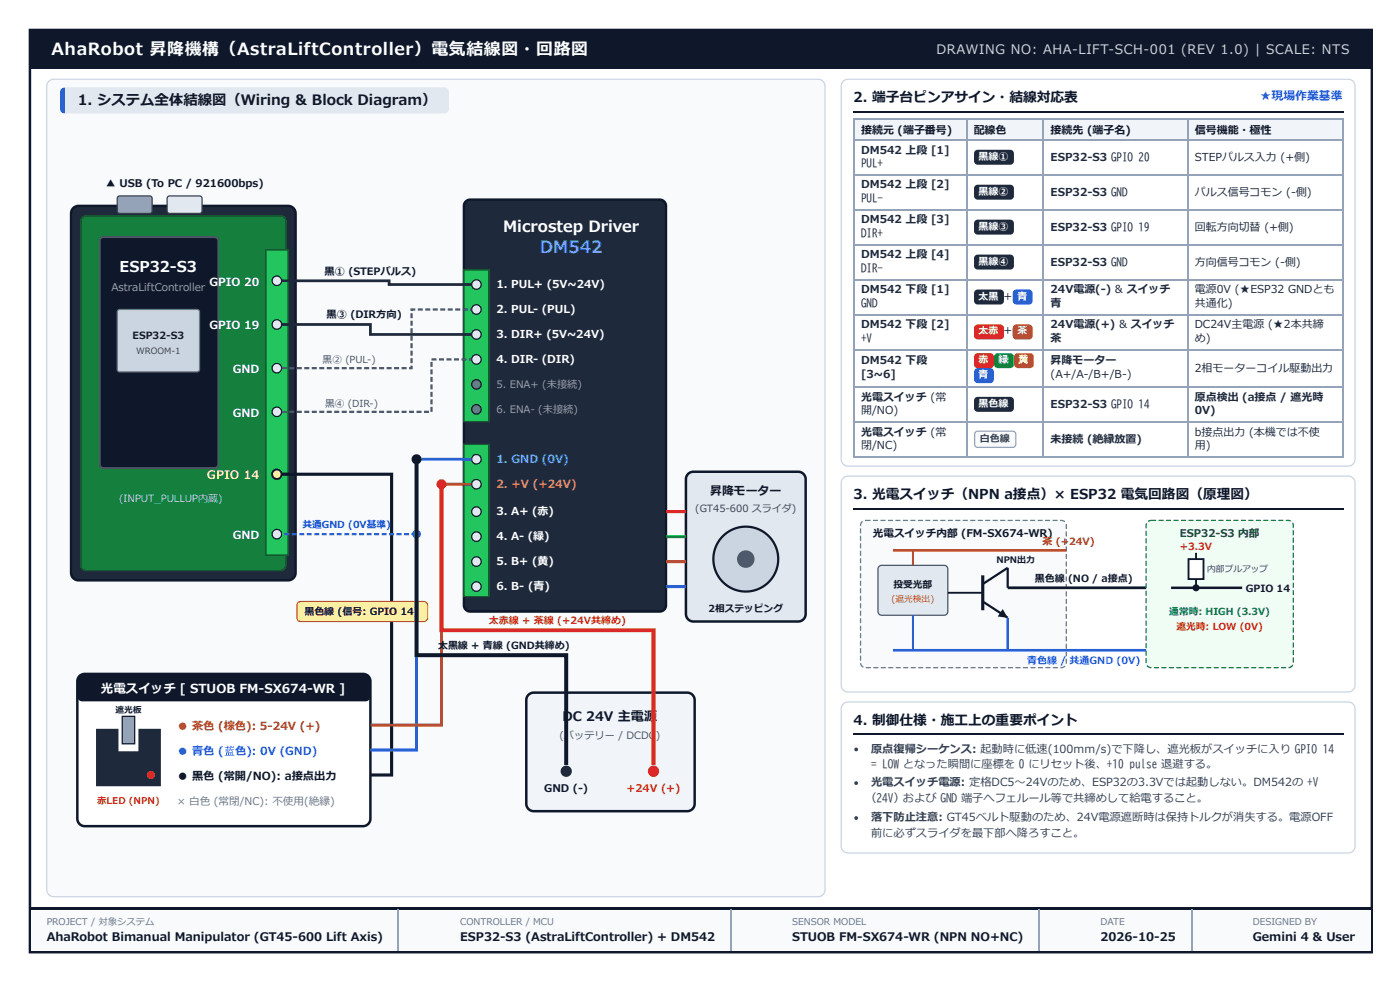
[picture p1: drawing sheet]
<svg xmlns="http://www.w3.org/2000/svg" width="297mm" height="210mm" viewBox="0 0 297 210" stroke-linecap="round" stroke-linejoin="round" font-family="sans-serif">
<path d="M6.3 6.4h284.7v195.5h-284.7z" fill="none" stroke="#0f172a" stroke-width=".53"/>
<path d="M6.6 6.6h284.2v8h-284.2z" fill="#0f172a"/>
<path d="M178.9 17.2l.5-.3 .5-.1h106.1a1.46 1.46 0 0 1 1.5 1.5v79.1a1.46 1.46 0 0 1-1.5 1.4h-106.1a1.46 1.46 0 0 1-1.4-1.4v-79.1l.1-.6z" fill="#fff"/>
<path d="M178.9 17.2l.5-.3 .5-.1h106.1a1.46 1.46 0 0 1 1.5 1.5v79.1a1.46 1.46 0 0 1-1.5 1.4h-106.1a1.46 1.46 0 0 1-1.4-1.4v-79.1l.1-.6z" fill="none" stroke="#cbd5e1" stroke-width=".26"/>
<path d="M181 23.7h104" fill="none" stroke="#0f172a" stroke-width=".26"/>
<g fill="#f1f5f9">
<path d="M181.2 25.4h23.9v4.2h-23.9z"/>
<path d="M205.1 25.4h16.4v4.2h-16.4z"/>
<path d="M221.5 25.4h30.6v4.2h-30.6z"/>
<path d="M252.1 25.4h32.6v4.2h-32.6z"/>
</g>
<g fill="none" stroke="#94a3b8" stroke-width=".26">
<path d="M181 25.3h104M181 29.8h104M181 37.2h104M181.1 25.1v72M205.2 25.1v72M221.3 25.1v72M252 25.1v72M284.8 25.1v72M181 44.6h104M181 52h104M181 59.4h104M181 66.8h104"/>
<path d="M181 74.2h104M181 82.2h104M181 89.6h104M181 97h104"/>
</g>
<g fill="#1e293b">
<path d="M206.9 32l.5-.2h6.9a.79 .79 0 0 1 .8 .7v1.6a.79 .79 0 0 1-.8 .8h-6.9a.79 .79 0 0 1-.8-.8l.1-1.7z"/>
<path d="M206.9 39.4l.5-.2h6.9a.79 .79 0 0 1 .8 .8v1.5a.79 .79 0 0 1-.8 .8h-6.9a.79 .79 0 0 1-.8-.8l.1-1.7z"/>
<path d="M206.9 46.8l.5-.2h6.9a.79 .79 0 0 1 .8 .8v1.5a.79 .79 0 0 1-.8 .8h-6.9a.79 .79 0 0 1-.8-.8l.1-1.7z"/>
<path d="M206.9 54.2l.5-.2h6.9a.79 .79 0 0 1 .8 .8v1.6a.79 .79 0 0 1-.8 .7h-6.9a.79 .79 0 0 1-.8-.7l.1-1.8z"/>
<path d="M206.9 61.6l.5-.2h4.8a.79 .79 0 0 1 .8 .8v1.6a.79 .79 0 0 1-.8 .8h-4.8a.79 .79 0 0 1-.8-.8l.1-1.8z"/>
</g>
<path d="M215.1 61.6l.5-.2h2.7a.79 .79 0 0 1 .8 .8v1.6a.79 .79 0 0 1-.8 .8h-2.7a.79 .79 0 0 1-.8-.8l.1-1.8z" fill="#2563eb"/>
<path d="M206.9 69l.5-.2h4.8a.79 .79 0 0 1 .8 .8v1.6a.79 .79 0 0 1-.8 .8h-4.8a.79 .79 0 0 1-.8-.8l.1-1.8z" fill="#dc2626"/>
<path d="M215.1 69l.5-.2h2.7a.79 .79 0 0 1 .8 .8v1.6a.79 .79 0 0 1-.8 .8h-2.7a.79 .79 0 0 1-.8-.8l.1-1.8z" fill="#92400e"/>
<path d="M206.9 75.1l.5-.2h2.7a.79 .79 0 0 1 .8 .8v1.6a.79 .79 0 0 1-.8 .8h-2.7a.79 .79 0 0 1-.8-.8l.1-1.8z" fill="#dc2626"/>
<path d="M211.1 75.1l.6-.2h2.6a.79 .79 0 0 1 .8 .8v1.6a.79 .79 0 0 1-.8 .8h-2.6a.79 .79 0 0 1-.8-.8v-1.8z" fill="#16a34a"/>
<path d="M215.3 75.1l.6-.2h2.6a.79 .79 0 0 1 .8 .8v1.6a.79 .79 0 0 1-.8 .8h-2.6a.79 .79 0 0 1-.8-.8v-1.8z" fill="#ca8a04"/>
<path d="M206.9 78.3l.5-.2h2.7a.79 .79 0 0 1 .8 .7v1.6a.79 .79 0 0 1-.8 .8h-2.7a.79 .79 0 0 1-.8-.8l.1-1.7z" fill="#2563eb"/>
<path d="M206.9 84.4l.5-.3h6.9a.79 .79 0 0 1 .8 .8v1.6a.79 .79 0 0 1-.8 .8h-6.9a.79 .79 0 0 1-.8-.8l.1-1.7z" fill="#1e293b"/>
<path d="M207 91.6l.4-.2h7.4a.66 .66 0 0 1 .7 .7v2.1a.66 .66 0 0 1-.7 .7h-7.4a.66 .66 0 0 1-.6-.7v-2.1z" fill="#f8fafc"/>
<path d="M207 91.6l.4-.2h7.4a.66 .66 0 0 1 .7 .7v2.1a.66 .66 0 0 1-.7 .7h-7.4a.66 .66 0 0 1-.6-.7v-2.1z" fill="none" stroke="#94a3b8" stroke-width=".26"/>
<path d="M178.9 101.4l.5-.4 .5-.1h106.1a1.46 1.46 0 0 1 1.5 1.5v42.9a1.46 1.46 0 0 1-1.5 1.4h-106.1a1.46 1.46 0 0 1-1.4-1.4v-42.9l.1-.6z" fill="#fff"/>
<path d="M178.9 101.4l.5-.4 .5-.1h106.1a1.46 1.46 0 0 1 1.5 1.5v42.9a1.46 1.46 0 0 1-1.5 1.4h-106.1a1.46 1.46 0 0 1-1.4-1.4v-42.9l.1-.6z" fill="none" stroke="#cbd5e1" stroke-width=".26"/>
<path d="M181 107.8h104" fill="none" stroke="#0f172a" stroke-width=".26"/>
<path d="M182.9 110.6l.7-.3h41.6a1.06 1.06 0 0 1 1 1.1v29.1a1.06 1.06 0 0 1-1 1.1h-41.6a1.06 1.06 0 0 1-1-1.1v-29.1z" fill="#f8fafc"/>
<path d="M185.2 110.2h1.1v.3h-1.1zM186.8 110.2h1.1v.3h-1.1zM188.4 110.2h1v.3h-1zM190 110.2h1v.3h-1zM191.6 110.2h1v.3h-1zM193.1 110.2h1.1v.3h-1.1zM194.7 110.2h1.1v.3h-1.1zM196.3 110.2h1.1v.3h-1.1zM197.9 110.2h1.1v.3h-1.1zM199.5 110.2h1.1v.3h-1.1zM201.1 110.2h1v.3h-1zM202.7 110.2h1v.3h-1zM204.3 110.2h1v.3h-1zM205.8 110.2h1.1v.3h-1.1zM207.4 110.2h1.1v.3h-1.1zM209 110.2h1.1v.3h-1.1zM210.6 110.2h1.1v.3h-1.1zM212.2 110.2h1.1v.3h-1.1zM213.8 110.2h1v.3h-1zM215.4 110.2h1v.3h-1zM217 110.2h1v.3h-1zM218.5 110.2h1.1v.3h-1.1zM220.1 110.2h1.1v.3h-1.1zM221.7 110.2h1.1v.3h-1.1zM223.3 110.2h1.1v.3h-1.1zM224.9 110.2h.6l.5 .3-.2 .2-.4-.2h-.5zM226.1 111.1h.2l.1 1.1h-.3zM226.1 112.7h.3v1h-.3zM226.1 114.3h.3v1h-.3zM226.1 115.9h.3v1h-.3zM226.1 117.4h.3v1.1h-.3zM226.1 119h.3v1.1h-.3zM226.1 120.6h.3v1.1h-.3zM226.1 122.2h.3v1.1h-.3zM226.1 123.8h.3v1.1h-.3zM226.1 125.4h.3v1h-.3zM226.1 127h.3v1h-.3zM226.1 128.6h.3v1h-.3zM226.1 130.1h.3v1.1h-.3zM226.1 131.7h.3v1.1h-.3zM226.1 133.3h.3v1.1h-.3zM226.1 134.9h.3v1.1h-.3zM226.1 136.5h.3v1.1h-.3zM226.1 138.1h.3v1h-.3zM226.1 139.7h.3l-.1 1h-.2zM225 141.4h.4l.4-.3 .2 .2-.6 .4h-.4zM223.4 141.4h1v.3h-1zM221.8 141.4h1v.3h-1zM220.2 141.4h1.1v.3h-1.1zM218.6 141.4h1.1v.3h-1.1zM217 141.4h1.1v.3h-1.1zM215.4 141.4h1.1v.3h-1.1zM213.8 141.4h1.1v.3h-1.1zM212.3 141.4h1v.3h-1zM210.7 141.4h1v.3h-1zM209.1 141.4h1v.3h-1zM207.5 141.4h1.1v.3h-1.1zM205.9 141.4h1.1v.3h-1.1zM204.3 141.4h1.1v.3h-1.1zM202.7 141.4h1.1v.3h-1.1zM201.1 141.4h1.1v.3h-1.1zM199.6 141.4h1v.3h-1zM198 141.4h1v.3h-1zM196.4 141.4h1v.3h-1zM194.8 141.4h1.1v.3h-1.1zM193.2 141.4h1.1v.3h-1.1zM191.6 141.4h1.1v.3h-1.1zM190 141.4h1.1v.3h-1.1zM188.4 141.4h1.1v.3h-1.1zM186.9 141.4h1v.3h-1zM185.3 141.4h1v.3h-1zM183.7 141.4h1v.3h-1zM182.4 140.6h.3l.2 .4 .3 .3-.1 .3a1.12 1.12 0 0 1-.7-1zM182.4 139h.3v1.1h-.3zM182.4 137.4h.3v1.1h-.3zM182.4 135.8h.3v1.1h-.3zM182.4 134.2h.3v1.1h-.3zM182.4 132.7h.3v1h-.3zM182.4 131.1h.3v1h-.3zM182.4 129.5h.3v1h-.3zM182.4 127.9h.3v1h-.3zM182.4 126.3h.3v1.1h-.3zM182.4 124.7h.3v1.1h-.3zM182.4 123.1h.3v1.1h-.3zM182.4 121.5h.3v1.1h-.3zM182.4 120h.3v1h-.3zM182.4 118.4h.3v1h-.3zM182.4 116.8h.3v1h-.3zM182.4 115.2h.3v1h-.3zM182.4 113.6h.3v1.1h-.3zM182.4 112h.3v1.1h-.3zM182.7 110.6l.2-.2 .2 .2-.4 .5v.4h-.3zM183.5 110.2h1.2v.3h-1.2z" fill="#64748b"/>
<path d="M189.4 116.7h36.8" fill="none" stroke="#92400e" stroke-width=".53"/>
<path d="M186.5 120.1l.6-.2h13.2a.79 .79 0 0 1 .8 .8v8.9a.79 .79 0 0 1-.8 .8h-13.2a.79 .79 0 0 1-.8-.8v-8.9z" fill="#e2e8f0"/>
<path d="M186.5 120.1l.6-.2h13.2a.79 .79 0 0 1 .8 .8v8.9a.79 .79 0 0 1-.8 .8h-13.2a.79 .79 0 0 1-.8-.8v-8.9z" fill="none" stroke="#475569" stroke-width=".26"/>
<path d="M193.7 116.7v3.2" fill="none" stroke="#92400e" stroke-width=".4"/>
<path d="M193.7 130.4v7.4" fill="none" stroke="#2563eb" stroke-width=".4"/>
<path d="M201.1 125.7h7.4" fill="none" stroke="#0f172a" stroke-width=".4"/>
<path d="M208.5 122v7.4" fill="none" stroke="#0f172a" stroke-width=".66" stroke-linecap="butt"/>
<path d="M208.5 127.5l5.3 3.5M213.8 120.4l-5.3 3.4" fill="none" stroke="#0f172a" stroke-width=".48"/>
<path d="M212.7 129.1l1.1 1.9-2.1-.3z" fill="#0f172a"/>
<path d="M213.8 120.4v4.2" fill="none" stroke="#0f172a" stroke-width=".48"/>
<path d="M213.8 124.6h34.6" fill="none" stroke="#0f172a" stroke-width=".58"/>
<path d="M213.8 131v6.8" fill="none" stroke="#2563eb" stroke-width=".48"/>
<path d="M189.4 137.8h73.6" fill="none" stroke="#2563eb" stroke-width=".53"/>
<path d="M243.5 110.6l.7-.3h29.1a1.06 1.06 0 0 1 1.1 1.1v29.1a1.06 1.06 0 0 1-1.1 1.1h-29.1a1.06 1.06 0 0 1-1-1.1v-29.1z" fill="#f0fdf4"/>
<path d="M245.8 110.2h1.1v.3h-1.1zM247.4 110.2h1v.3h-1zM249 110.2h1v.3h-1zM250.6 110.2h1v.3h-1zM252.1 110.2h1.1v.3h-1.1zM253.7 110.2h1.1v.3h-1.1zM255.3 110.2h1.1v.3h-1.1zM256.9 110.2h1.1v.3h-1.1zM258.5 110.2h1.1v.3h-1.1zM260.1 110.2h1v.3h-1zM261.7 110.2h1v.3h-1zM263.3 110.2h1v.3h-1zM264.8 110.2h1.1v.3h-1.1zM266.4 110.2h1.1v.3h-1.1zM268 110.2h1.1v.3h-1.1zM269.6 110.2h1.1v.3h-1.1zM271.2 110.2h1.1v.3h-1.1zM272.8 110.2l1.1 .1-.1 .3-1-.1zM274.1 110.9l.2-.1 .1 .2 .1 .9h-.3zM274.2 112.4h.3v1.1h-.3zM274.2 114h.3v1.1h-.3zM274.2 115.6h.3v1h-.3zM274.2 117.2h.3v1h-.3zM274.2 118.8h.3v1h-.3zM274.2 120.4h.3v1h-.3zM274.2 121.9h.3v1.1h-.3zM274.2 123.5h.3v1.1h-.3zM274.2 125.1h.3v1.1h-.3zM274.2 126.7h.3v1.1h-.3zM274.2 128.3h.3v1h-.3zM274.2 129.9h.3v1h-.3zM274.2 131.5h.3v1h-.3zM274.2 133.1h.3v1h-.3zM274.2 134.6h.3v1.1h-.3zM274.2 136.2h.3v1.1h-.3zM274.2 137.8h.3v1.1h-.3zM274.2 139.4h.3v1.1h-.3zM273.4 141.4l.4-.1 .3-.4 .3 .1a1.12 1.12 0 0 1-1 .7zM271.8 141.4h1.1v.3h-1.1zM270.2 141.4h1.1v.3h-1.1zM268.6 141.4h1.1v.3h-1.1zM267 141.4h1.1v.3h-1.1zM265.4 141.4h1.1v.3h-1.1zM263.9 141.4h1v.3h-1zM262.3 141.4h1v.3h-1zM260.7 141.4h1v.3h-1zM259.1 141.4h1.1v.3h-1.1zM257.5 141.4h1.1v.3h-1.1zM255.9 141.4h1.1v.3h-1.1zM254.3 141.4h1.1v.3h-1.1zM252.7 141.4h1.1v.3h-1.1zM251.2 141.4h1v.3h-1zM249.6 141.4h1v.3h-1zM248 141.4h1v.3h-1zM246.4 141.4h1.1v.3h-1.1zM244.8 141.4h1.1v.3h-1.1zM243.2 141.2l.2-.2 .5 .4h.4v.3l-.7-.1zM243 139.5h.3v1.1h-.3zM243 137.9h.3v1.1h-.3zM243 136.4h.3v1h-.3zM243 134.8h.3v1h-.3zM243 133.2h.3v1h-.3zM243 131.6h.3v1.1h-.3zM243 130h.3v1.1h-.3zM243 128.4h.3v1.1h-.3zM243 126.8h.3v1.1h-.3zM243 125.2h.3v1.1h-.3zM243 123.7h.3v1h-.3zM243 122.1h.3v1h-.3zM243 120.5h.3v1h-.3zM243 118.9h.3v1.1h-.3zM243 117.3h.3v1.1h-.3zM243 115.7h.3v1.1h-.3zM243 114.1h.3v1.1h-.3zM243 112.5h.3v1.1h-.3zM243.1 110.9l.3 .1-.1 1h-.3zM243.5 110.4a2.26 2.26 0 0 1 1.8-.2v.3h-1.3l-.3 .1z" fill="#15803d"/>
<path d="M253.7 117.2v1.3" fill="none" stroke="#0f172a" stroke-width=".4"/>
<path d="M252.1 118.5h3.2v4.3h-3.2z" fill="#fff"/>
<path d="M252.1 118.5h3.2v4.3h-3.2zM253.7 122.8v1.8" fill="none" stroke="#0f172a" stroke-width=".4"/>
<circle cx="253.7" cy="124.6" r=".74" fill="#0f172a"/>
<path d="M248.4 124.6h15.1" fill="none" stroke="#0f172a" stroke-width=".53"/>
<path d="M178.9 149.3l.5-.4 .5-.1h106.1a1.46 1.46 0 0 1 1.5 1.5v29.1a1.46 1.46 0 0 1-1.5 1.4h-106.1a1.46 1.46 0 0 1-1.4-1.4v-29.1l.1-.6z" fill="#fff"/>
<path d="M178.9 149.3l.5-.4 .5-.1h106.1a1.46 1.46 0 0 1 1.5 1.5v29.1a1.46 1.46 0 0 1-1.5 1.4h-106.1a1.46 1.46 0 0 1-1.4-1.4v-29.1l.1-.6z" fill="none" stroke="#cbd5e1" stroke-width=".26"/>
<path d="M181 155.7h104" fill="none" stroke="#0f172a" stroke-width=".26"/>
<g fill="#334155">
<circle cx="181.6" cy="158.9" r=".4"/>
<circle cx="181.6" cy="166" r=".4"/>
<circle cx="181.6" cy="173.4" r=".4"/>
</g>
<path d="M6.6 192.4h284.2v9.2h-284.2z" fill="#f8fafc"/>
<path d="M6.6 192.4h284.2v.5h-284.2z" fill="#0f172a"/>
<path d="M84.5 192.9v8.7M155.2 192.9v8.7M220.5 192.9v8.7M252.8 192.9v8.7" fill="none" stroke="#94a3b8" stroke-width=".26"/>
<path d="M10.3 17.2l.5-.3 .6-.1h162.2a1.46 1.46 0 0 1 1.4 1.5v170.3a1.46 1.46 0 0 1-1.4 1.5h-162.2a1.46 1.46 0 0 1-1.5-1.5v-170.3l.1-.6z" fill="#f8fafc"/>
<path d="M10.3 17.2l.5-.3 .6-.1h162.2a1.46 1.46 0 0 1 1.4 1.5v170.3a1.46 1.46 0 0 1-1.4 1.5h-162.2a1.46 1.46 0 0 1-1.5-1.5v-170.3l.1-.6z" fill="none" stroke="#cbd5e1" stroke-width=".26"/>
<path d="M15.5 44.1l.6-.3 .6-.1h44.4a1.59 1.59 0 0 1 1.6 1.5v76.2a1.59 1.59 0 0 1-1.6 1.6h-44.4a1.59 1.59 0 0 1-1.6-1.6v-76.2l.1-.6z" fill="#1e293b"/>
<path d="M15.5 44.1l.6-.3 .6-.1h44.4a1.59 1.59 0 0 1 1.6 1.5v76.2a1.59 1.59 0 0 1-1.6 1.6h-44.4a1.59 1.59 0 0 1-1.6-1.6v-76.2l.1-.6z" fill="none" stroke="#0f172a" stroke-width=".53"/>
<path d="M17.5 46.1l.8-.3h41.2a1.06 1.06 0 0 1 1.1 1v73.1a1.06 1.06 0 0 1-1.1 1h-41.2a1.06 1.06 0 0 1-1.1-1v-73.1z" fill="#15803d"/>
<path d="M17.5 46.1l.8-.3h41.2a1.06 1.06 0 0 1 1.1 1v73.1a1.06 1.06 0 0 1-1.1 1h-41.2a1.06 1.06 0 0 1-1.1-1v-73.1z" fill="none" stroke="#166534" stroke-width=".4"/>
<path d="M21.4 50.5l.6-.2h23.5a.79 .79 0 0 1 .8 .8v47.3a.79 .79 0 0 1-.8 .8h-23.5a.79 .79 0 0 1-.8-.8v-47.3z" fill="#0f172a"/>
<path d="M21.4 50.5l.6-.2h23.5a.79 .79 0 0 1 .8 .8v47.3a.79 .79 0 0 1-.8 .8h-23.5a.79 .79 0 0 1-.8-.8v-47.3z" fill="none" stroke="#475569" stroke-width=".4"/>
<path d="M25 65.8l.4-.2 16.7 .1 .2 .4-.1 12.5-.4 .2h-16.7l-.2-.5v-12.2z" fill="#cbd5e1"/>
<path d="M25 65.8l.4-.2 16.7 .1 .2 .4-.1 12.5-.4 .2h-16.7l-.2-.5v-12.2z" fill="none" stroke="#64748b" stroke-width=".26"/>
<path d="M25 41.7l.4-.2 6.6 .1 .3 .5-.1 2.8-.5 .3h-6.5l-.3-.5v-2.6z" fill="#94a3b8"/>
<path d="M25 41.7l.4-.2 6.6 .1 .3 .5-.1 2.8-.5 .3h-6.5l-.3-.5v-2.6z" fill="none" stroke="#334155" stroke-width=".26"/>
<path d="M35.6 41.7l.4-.2 6.5 .1 .4 .5-.1 2.8-.5 .3h-6.5l-.3-.5v-2.6z" fill="#e2e8f0"/>
<path d="M35.6 41.7l.4-.2 6.5 .1 .4 .5-.1 2.8-.5 .3h-6.5l-.3-.5v-2.6z" fill="none" stroke="#334155" stroke-width=".26"/>
<path d="M56.4 52.9h4.7v64.8h-4.7z" fill="#22c55e"/>
<path d="M56.4 52.9h4.7v64.8h-4.7z" fill="none" stroke="#14532d" stroke-width=".32"/>
<circle cx="58.7" cy="59.5" r="1.01" fill="#e2e8f0"/>
<circle cx="58.7" cy="59.5" r="1.01" fill="none" stroke="#0f172a" stroke-width=".26"/>
<circle cx="58.7" cy="68.8" r="1.01" fill="#e2e8f0"/>
<circle cx="58.7" cy="68.8" r="1.01" fill="none" stroke="#0f172a" stroke-width=".26"/>
<circle cx="58.7" cy="78.1" r="1.01" fill="#e2e8f0"/>
<circle cx="58.7" cy="78.1" r="1.01" fill="none" stroke="#0f172a" stroke-width=".26"/>
<circle cx="58.7" cy="87.3" r="1.01" fill="#e2e8f0"/>
<circle cx="58.7" cy="87.3" r="1.01" fill="none" stroke="#0f172a" stroke-width=".26"/>
<circle cx="58.7" cy="100.5" r="1.01" fill="#fef08a"/>
<circle cx="58.7" cy="100.5" r="1.01" fill="none" stroke="#0f172a" stroke-width=".4"/>
<circle cx="58.7" cy="113.2" r="1.01" fill="#e2e8f0"/>
<circle cx="58.7" cy="113.2" r="1.01" fill="none" stroke="#0f172a" stroke-width=".26"/>
<path d="M98.8 42.7l.9-.4h40.3a1.32 1.32 0 0 1 1.3 1.4v84.6a1.32 1.32 0 0 1-1.3 1.3h-40.3a1.32 1.32 0 0 1-1.3-1.3v-84.6z" fill="#1e293b"/>
<path d="M98.8 42.7l.9-.4h40.3a1.32 1.32 0 0 1 1.3 1.4v84.6a1.32 1.32 0 0 1-1.3 1.3h-40.3a1.32 1.32 0 0 1-1.3-1.3v-84.6z" fill="none" stroke="#0f172a" stroke-width=".53"/>
<path d="M98.4 57.1h5.3v32.3h-5.3z" fill="#22c55e"/>
<path d="M98.4 57.1h5.3v32.3h-5.3z" fill="none" stroke="#14532d" stroke-width=".32"/>
<circle cx="101.1" cy="60.3" r="1.01" fill="#e2e8f0"/>
<circle cx="101.1" cy="60.3" r="1.01" fill="none" stroke="#0f172a" stroke-width=".26"/>
<circle cx="101.1" cy="65.6" r="1.01" fill="#e2e8f0"/>
<circle cx="101.1" cy="65.6" r="1.01" fill="none" stroke="#0f172a" stroke-width=".26"/>
<circle cx="101.1" cy="70.9" r="1.01" fill="#e2e8f0"/>
<circle cx="101.1" cy="70.9" r="1.01" fill="none" stroke="#0f172a" stroke-width=".26"/>
<circle cx="101.1" cy="76.2" r="1.01" fill="#e2e8f0"/>
<circle cx="101.1" cy="76.2" r="1.01" fill="none" stroke="#0f172a" stroke-width=".26"/>
<circle cx="101.1" cy="81.5" r="1.01" fill="#64748b"/>
<circle cx="101.1" cy="81.5" r="1.01" fill="none" stroke="#0f172a" stroke-width=".26"/>
<circle cx="101.1" cy="86.8" r="1.01" fill="#64748b"/>
<circle cx="101.1" cy="86.8" r="1.01" fill="none" stroke="#0f172a" stroke-width=".26"/>
<path d="M98.4 94.2h5.3v32.3h-5.3z" fill="#22c55e"/>
<path d="M98.4 94.2h5.3v32.3h-5.3z" fill="none" stroke="#14532d" stroke-width=".32"/>
<circle cx="101.1" cy="97.4" r="1.01" fill="#e2e8f0"/>
<circle cx="101.1" cy="97.4" r="1.01" fill="none" stroke="#0f172a" stroke-width=".26"/>
<circle cx="101.1" cy="102.7" r="1.01" fill="#e2e8f0"/>
<circle cx="101.1" cy="102.7" r="1.01" fill="none" stroke="#0f172a" stroke-width=".26"/>
<circle cx="101.1" cy="108.5" r="1.01" fill="#e2e8f0"/>
<circle cx="101.1" cy="108.5" r="1.01" fill="none" stroke="#0f172a" stroke-width=".26"/>
<circle cx="101.1" cy="113.8" r="1.01" fill="#e2e8f0"/>
<circle cx="101.1" cy="113.8" r="1.01" fill="none" stroke="#0f172a" stroke-width=".26"/>
<circle cx="101.1" cy="119.1" r="1.01" fill="#e2e8f0"/>
<circle cx="101.1" cy="119.1" r="1.01" fill="none" stroke="#0f172a" stroke-width=".26"/>
<circle cx="101.1" cy="124.4" r="1.01" fill="#e2e8f0"/>
<circle cx="101.1" cy="124.4" r="1.01" fill="none" stroke="#0f172a" stroke-width=".26"/>
<path d="M59.8 59.5h22.7v.8h17.5M59.8 68.8h18.8v2.1h21.4" fill="none" stroke="#1e293b" stroke-width=".58"/>
<g fill="#475569">
<path d="M59.8 77.8h1.1v.5h-1.1zM61.4 77.8h1v.5h-1zM63 77.8h1v.5h-1zM64.6 77.8h1v.5h-1zM66.1 77.8h1.1v.5h-1.1zM67.7 77.8h1.1v.5h-1.1zM69.3 77.8h1.1v.5h-1.1zM70.9 77.8h1.1v.5h-1.1zM72.5 77.8h1.1v.5h-1.1zM74.1 77.8h1v.5h-1zM75.7 77.8h1v.5h-1zM77.3 77.8h1v.5h-1zM78.8 77.8h1.1v.5h-1.1zM80.4 77.8h1.1v.5h-1.1zM82 77.8h1.1v.5h-1.1zM83.6 77.8h1.1v.5h-1.1zM85.2 77.8h1.1v.5h-1.1zM86.8 77.8h.5v.3h-.2v-.6h.5v.8h-.8zM87.1 75.9h.5v1.1h-.5zM87.1 74.3h.5v1.1h-.5zM87.1 72.8h.5v1h-.5zM87.1 71.2h.5v1h-.5zM87.1 69.6h.5v1h-.5zM87.1 68h.5v1.1h-.5zM87.1 66.4h.5v1.1h-.5zM87.1 65.4h1v.5h-.8v-.3h.3v.3h-.5zM88.6 65.4h1.1v.5h-1.1zM90.2 65.4h1.1v.5h-1.1zM91.8 65.4h1.1v.5h-1.1zM93.4 65.4h1.1v.5h-1.1zM95 65.4h1v.5h-1zM96.6 65.4h1v.5h-1zM98.2 65.4h1v.5h-1zM99.7 65.4h.3v.5h-.3z"/>
<path d="M59.8 87.1h1.1v.5h-1.1zM61.4 87.1h1v.5h-1zM63 87.1h1v.5h-1zM64.6 87.1h1v.5h-1zM66.1 87.1h1.1v.5h-1.1zM67.7 87.1h1.1v.5h-1.1zM69.3 87.1h1.1v.5h-1.1zM70.9 87.1h1.1v.5h-1.1zM72.5 87.1h1.1v.5h-1.1zM74.1 87.1h1v.5h-1zM75.7 87.1h1v.5h-1zM77.3 87.1h1v.5h-1zM78.8 87.1h1.1v.5h-1.1zM80.4 87.1h1.1v.5h-1.1zM82 87.1h1.1v.5h-1.1zM83.6 87.1h1.1v.5h-1.1zM85.2 87.1h1.1v.5h-1.1zM86.8 87.1h1v.5h-1zM88.4 87.1h1v.5h-1zM90 87.1h1v.5h-1zM91.3 86.3h.5v1h-.5zM91.3 84.7h.5v1h-.5zM91.3 83.1h.5v1h-.5zM91.3 81.5h.5v1h-.5zM91.3 79.9h.5v1.1h-.5zM91.3 78.3h.5v1.1h-.5zM91.3 76.7h.5v1.1h-.5zM91.5 76h1.1v.4h-1.1zM93.1 76h1.1v.4h-1.1zM94.7 76h1.1v.4h-1.1zM96.3 76h1.1v.4h-1.1zM97.9 76h1.1v.4h-1.1zM99.5 76h.5v.4h-.5z"/>
</g>
<path d="M16.9 143.3l.5-.3 .6-.1h59a1.59 1.59 0 0 1 1.6 1.6v29.1a1.59 1.59 0 0 1-1.6 1.6h-59a1.59 1.59 0 0 1-1.6-1.6v-29.1l.1-.6z" fill="#fff"/>
<path d="M16.9 143.3l.5-.3 .6-.1h59a1.59 1.59 0 0 1 1.6 1.6v29.1a1.59 1.59 0 0 1-1.6 1.6h-59a1.59 1.59 0 0 1-1.6-1.6v-29.1l.1-.6z" fill="none" stroke="#0f172a" stroke-width=".53"/>
<path d="M16.7 143.2l.8-.3h60a1.06 1.06 0 0 1 1.1 1v3.7a1.06 1.06 0 0 1-1.1 1.1h-60a1.06 1.06 0 0 1-1.1-1.1v-3.7z" fill="#0f172a"/>
<path d="M20.4 154.5h4.7v4.8h4.3v-4.8h4.7v12.2h-13.7z" fill="#1e293b"/>
<path d="M25.9 151.9h2.7v5.8h-2.7z" fill="#94a3b8"/>
<path d="M25.9 151.9h2.7v5.8h-2.7z" fill="none" stroke="#0f172a" stroke-width=".26"/>
<circle cx="32" cy="164.3" r=".85" fill="#ef4444"/>
<path d="M59.8 100.5h23.3v63.8h-4.5" fill="none" stroke="#0f172a" stroke-width=".66" stroke-linecap="butt"/>
<path d="M63.2 127.8l.6-.3h26.2a.79 .79 0 0 1 .8 .8v2.7a.79 .79 0 0 1-.8 .8h-26.2a.79 .79 0 0 1-.8-.8v-2.7z" fill="#fef08a"/>
<path d="M63.2 127.8l.6-.3h26.2a.79 .79 0 0 1 .8 .8v2.7a.79 .79 0 0 1-.8 .8h-26.2a.79 .79 0 0 1-.8-.8v-2.7z" fill="none" stroke="#ca8a04" stroke-width=".26"/>
<path d="M100 97.4h-11.6v61.6h-9.8" fill="none" stroke="#2563eb" stroke-width=".61" stroke-linecap="butt"/>
<g fill="#2563eb">
<path d="M87.3 113h1.1v.5h-1.1zM85.7 113h1.1v.5h-1.1zM84.1 113h1.1v.5h-1.1zM82.5 113h1.1v.5h-1.1zM81 113h1v.5h-1zM79.4 113h1v.5h-1zM77.8 113h1v.5h-1zM76.2 113h1.1v.5h-1.1zM74.6 113h1.1v.5h-1.1zM73 113h1.1v.5h-1.1zM71.4 113h1.1v.5h-1.1zM69.8 113h1.1v.5h-1.1zM68.3 113h1v.5h-1zM66.7 113h1v.5h-1zM65.1 113h1v.5h-1zM63.5 113h1.1v.5h-1.1zM61.9 113h1.1v.5h-1.1zM60.3 113h1.1v.5h-1.1z"/>
<circle cx="88.4" cy="113.2" r=".93"/>
</g>
<path d="M100 102.7h-6.3v51h-15.1" fill="none" stroke="#92400e" stroke-width=".61" stroke-linecap="butt"/>
<path d="M112.1 147.3l.5-.3 .6-.2h32.6a1.59 1.59 0 0 1 1.6 1.6v22a1.59 1.59 0 0 1-1.6 1.6h-32.6a1.59 1.59 0 0 1-1.5-1.6v-22l.1-.6z" fill="#f1f5f9"/>
<path d="M112.1 147.3l.5-.3 .6-.2h32.6a1.59 1.59 0 0 1 1.6 1.6v22a1.59 1.59 0 0 1-1.6 1.6h-32.6a1.59 1.59 0 0 1-1.5-1.6v-22l.1-.6z" fill="none" stroke="#0f172a" stroke-width=".53"/>
<circle cx="120.1" cy="163.5" r="1.19" fill="#1e293b"/>
<circle cx="138.6" cy="163.5" r="1.19" fill="#dc2626"/>
<path d="M88.4 97.4v41.5h31.7v23.3" fill="none" stroke="#0f172a" stroke-width=".85" stroke-linecap="butt"/>
<circle cx="88.4" cy="97.4" r="1.06" fill="#0f172a"/>
<path d="M93.7 102.7v30.9h44.9v28.6" fill="none" stroke="#dc2626" stroke-width=".85" stroke-linecap="butt"/>
<circle cx="93.7" cy="102.7" r="1.06" fill="#dc2626"/>
<path d="M146 100.5l.5-.4 .6-.1h22.2a1.59 1.59 0 0 1 1.6 1.6v28.6a1.59 1.59 0 0 1-1.6 1.6h-22.2a1.59 1.59 0 0 1-1.6-1.6v-28.6l.1-.6z" fill="#e2e8f0"/>
<path d="M146 100.5l.5-.4 .6-.1h22.2a1.59 1.59 0 0 1 1.6 1.6v28.6a1.59 1.59 0 0 1-1.6 1.6h-22.2a1.59 1.59 0 0 1-1.6-1.6v-28.6l.1-.6z" fill="none" stroke="#0f172a" stroke-width=".53"/>
<circle cx="158.2" cy="118.5" r="6.9" fill="#cbd5e1"/>
<circle cx="158.2" cy="118.5" r="6.9" fill="none" stroke="#0f172a" stroke-width=".48"/>
<circle cx="158.2" cy="118.5" r="1.85" fill="#475569"/>
<path d="M141.3 108.5h4.2" fill="none" stroke="#dc2626" stroke-width=".66" stroke-linecap="butt"/>
<path d="M141.3 113.8h4.2" fill="none" stroke="#16a34a" stroke-width=".66" stroke-linecap="butt"/>
<path d="M141.3 119.1h4.2" fill="none" stroke="#ca8a04" stroke-width=".66" stroke-linecap="butt"/>
<path d="M141.3 124.4h4.2" fill="none" stroke="#2563eb" stroke-width=".66" stroke-linecap="butt"/>
<path d="M13.6 18.6l80.6-.1a1.06 1.06 0 0 1 1 1.1v3.4a1.06 1.06 0 0 1-1 1.1h-80.4a.95 .95 0 0 1-.6-1.1v-3.6z" fill="#e2e8f0"/>
<path d="M12.7 18.5h1.1v5.6h-1.1z" fill="#2563eb"/>
<text font-size="3.6" fill="#fff" x="11" y="11.6">AhaRobot 昇降機構（AstraLiftController）電気結線図・回路図</text>
<text font-size="3.6" fill="#38bdf8" x="114.5" y="53.7">DM542</text>
<text font-size="3.3" fill="#fff" x="106.8" y="49.2">Microstep Driver</text>
<text font-size="3.2" fill="#fff" x="25.4" y="57.7">ESP32-S3</text>
<text font-size="3" fill="#0f172a" x="16.5" y="22.2">1. システム全体結線図（Wiring &amp; Block Diagram）</text>
<g font-size="2.9" fill="#0f172a">
<text x="181.1" y="21.7">2. 端子台ピンアサイン・結線対応表</text>
<text x="181.1" y="105.8">3. 光電スイッチ（NPN a接点）× ESP32 電気回路図（原理図）</text>
<text x="181.1" y="153.7">4. 制御仕様・施工上の重要ポイント</text>
</g>
<text font-size="2.8" fill="#cbd5e1" x="198.7" y="11.4">DRAWING NO: AHA-LIFT-SCH-001 (REV 1.0) | SCALE: NTS</text>
<text font-size="2.8" fill="#0f172a" x="119.3" y="152.9">DC 24V 主電源</text>
<text font-size="2.6" fill="#fff" x="21.4" y="146.8">光電スイッチ [ STUOB FM-SX674-WR ]</text>
<text font-size="2.5" fill="#2563eb" x="267.2" y="21.2">★現場作業基準</text>
<text font-size="2.5" fill="#fef08a" x="43.9" y="101.6">GPIO 14</text>
<g font-size="2.5" fill="#0f172a">
<text x="150.7" y="105">昇降モーター</text>
<text x="9.9" y="199.5">AhaRobot Bimanual Manipulator (GT45-600 Lift Axis)</text>
<text x="97.6" y="199.5">ESP32-S3 (AstraLiftController) + DM542</text>
<text x="168.1" y="199.5">STUOB FM-SX674-WR (NPN NO+NC)</text>
<text x="233.5" y="199.5">2026-10-25</text>
<text x="265.8" y="199.5">Gemini 4 &amp; User</text>
</g>
<g font-size="2.4" fill="#fff">
<text x="44.5" y="60.6">GPIO 20</text>
<text x="44.5" y="69.8">GPIO 19</text>
<text x="49.4" y="79.1">GND</text>
<text x="49.4" y="88.4">GND</text>
<text x="49.4" y="114.3">GND</text>
</g>
<text font-size="2.4" fill="#38bdf8" x="105.3" y="98.2">1. GND (0V)</text>
<text font-size="2.4" fill="#f87171" x="105.3" y="103.5">2. +V (+24V)</text>
<text font-size="2.4" fill="#92400e" x="37.6" y="154.8">● 茶色 (棕色): 5-24V (+)</text>
<text font-size="2.4" fill="#2563eb" x="37.6" y="160.1">● 青色 (蓝色): 0V (GND)</text>
<g font-size="2.4" fill="#334155">
<text x="184.8" y="159.5">原点復帰シーケンス: 起動時に低速(100mm/s)で下降し、遮光板がスイッチに入り GPIO 14</text>
<text x="184.8" y="162.7">= LOW となった瞬間に座標を 0 にリセット後、+10 pulse 退避する。</text>
<text x="184.8" y="166.7">光電スイッチ電源: 定格DC5〜24Vのため、ESP32の3.3Vでは起動しない。DM542の +V</text>
<text x="184.8" y="170.1">(24V) および GND 端子へフェルール等で共締めして給電すること。</text>
<text x="184.8" y="174.1">落下防止注意: GT45ベルト駆動のため、24V電源遮断時は保持トルクが消失する。電源OFF</text>
<text x="184.8" y="177.5">前に必ずスライダを最下部へ降ろすこと。</text>
</g>
<text font-size="2.4" fill="#0f172a" x="37.6" y="165.4">● 黒色 (常開/NO): a接点出力</text>
<g font-size="2.3" fill="#0f172a">
<text x="182.7" y="28.3">接続元 (端子番号)</text>
<text x="206.6" y="28.3">配線色</text>
<text x="222.9" y="28.3">接続先 (端子名)</text>
<text x="253.5" y="28.3">信号機能・極性</text>
</g>
<g font-size="2.3" fill="#1e293b">
<text x="182.7" y="32.5">DM542 上段 [1]</text>
<text x="182.7" y="35.5">PUL+</text>
<text x="222.9" y="34.1">ESP32-S3 GPIO 20</text>
<text x="253.5" y="34.1">STEPパルス入力 (+側)</text>
<text x="182.7" y="40">DM542 上段 [2]</text>
<text x="222.9" y="41.5">ESP32-S3 GND</text>
<text x="253.5" y="41.5">パルス信号コモン (-側)</text>
<text x="182.7" y="42.9">PUL-</text>
<text x="182.7" y="47.4">DM542 上段 [3]</text>
<text x="182.7" y="50.3">DIR+</text>
<text x="222.9" y="48.9">ESP32-S3 GPIO 19</text>
<text x="253.5" y="48.9">回転方向切替 (+側)</text>
<text x="182.7" y="54.8">DM542 上段 [4]</text>
<text x="182.7" y="57.7">DIR-</text>
<text x="222.9" y="56.4">ESP32-S3 GND</text>
<text x="253.5" y="56.4">方向信号コモン (-側)</text>
<text x="182.7" y="62.2">DM542 下段 [1]</text>
<text x="182.7" y="65.1">GND</text>
<text x="222.9" y="62.2">24V電源(-) &amp; スイッチ</text>
<text x="222.9" y="65.1">青</text>
<text x="253.5" y="62.2">電源0V (★ESP32 GNDとも</text>
<text x="253.5" y="65.1">共通化)</text>
<text x="182.7" y="69.6">DM542 下段 [2]</text>
<text x="222.9" y="69.6">24V電源(+) &amp; スイッチ</text>
<text x="253.5" y="69.6">DC24V主電源 (★2本共締</text>
<text x="182.7" y="72.5">+V</text>
<text x="182.7" y="77.3">DM542 下段</text>
<text x="222.9" y="72.5">茶</text>
<text x="222.9" y="77.3">昇降モーター</text>
<text x="253.5" y="72.5">め)</text>
<text x="182.7" y="80.2">[3~6]</text>
<text x="222.9" y="80.2">(A+/A-/B+/B-)</text>
<text x="253.5" y="78.8">2相モーターコイル駆動出力</text>
<text x="182.7" y="84.9">光電スイッチ (常</text>
<text x="182.7" y="87.8">開/NO)</text>
<text x="222.9" y="86.5">ESP32-S3 GPIO 14</text>
<text x="253.5" y="84.9">原点検出 (a接点 / 遮光時</text>
<text x="253.5" y="87.8">0V)</text>
<text x="182.7" y="92.3">光電スイッチ (常</text>
<text x="182.7" y="95.2">閉/NC)</text>
<text x="222.9" y="93.9">未接続 (絶縁放置)</text>
<text x="253.5" y="92.3">b接点出力 (本機では不使</text>
<text x="253.5" y="95.2">用)</text>
</g>
<g font-size="2.3" fill="#fff">
<text x="105.3" y="61.1">1. PUL+ (5V~24V)</text>
<text x="105.3" y="66.4">2. PUL- (PUL)</text>
<text x="105.3" y="71.7">3. DIR+ (5V~24V)</text>
<text x="105.3" y="77">4. DIR- (DIR)</text>
<text x="105.3" y="109.3">3. A+ (赤)</text>
<text x="105.3" y="114.6">4. A- (緑)</text>
<text x="105.3" y="119.9">5. B+ (黄)</text>
<text x="105.3" y="125.1">6. B- (青)</text>
</g>
<g font-size="2.2" fill="#0f172a">
<text x="22.3" y="39.7">▲ USB (To PC / 921600bps)</text>
<text x="68.8" y="58.2">黒① (STEPパルス)</text>
<text x="69.3" y="67.5">黒③ (DIR方向)</text>
<text x="185.2" y="113.8">光電スイッチ内部 (FM-SX674-WR)</text>
<text x="115.4" y="168">GND (-)</text>
</g>
<g font-size="2.2" fill="#94a3b8">
<text x="23.7" y="61.6">AstraLiftController</text>
<text x="105.3" y="82.3">5. ENA+ (未接続)</text>
<text x="105.3" y="87.6">6. ENA- (未接続)</text>
</g>
<text font-size="2.2" fill="#14532d" x="250.3" y="113.8">ESP32-S3 内部</text>
<g font-size="2.2" fill="#475569">
<text x="118.7" y="156.6">(バッテリー / DCDC</text>
<text x="139.1" y="156.6">)</text>
</g>
<text font-size="2.2" fill="#64748b" x="37.6" y="170.7">× 白 色 (常閉/NC): 不使用(絶縁)</text>
<text font-size="2.2" fill="#dc2626" x="132.9" y="168">+24V (+)</text>
<g font-size="2.1" fill="#fff">
<text x="207.6" y="33.9">黒線①</text>
<text x="207.6" y="41.3">黒線②</text>
<text x="207.6" y="48.7">黒線③</text>
<text x="207.6" y="56.1">黒線④</text>
<text x="207.6" y="63.5">太黒 + 青</text>
<text x="207.6" y="70.9">太赤 + 茶</text>
<text x="207.6" y="77">赤</text>
<text x="211.9" y="77">緑</text>
<text x="216.1" y="77">黄</text>
<text x="207.6" y="80.2">青</text>
<text x="207.6" y="86.3">黒色線</text>
</g>
<g font-size="2.1" fill="#0f172a">
<text x="28.1" y="72">ESP32-S3</text>
<text x="189.5" y="124.6">投受光部</text>
<text x="219.5" y="123.3">黒色線 (NO / a接点)</text>
<text x="264.3" y="125.4">GPIO 14</text>
<text x="64.6" y="130.4">黒色線 (信号: GPIO 14)</text>
<text x="150.3" y="129.6">2相ステッピング</text>
<text x="92.9" y="137.6">太黒線 + 青線 (GND共締め)</text>
</g>
<g font-size="2.1" fill="#475569">
<text x="68.4" y="77">黒② (PUL-)</text>
<text x="69" y="86.3">黒④ (DIR-)</text>
</g>
<g font-size="2.1" fill="#334155">
<text x="207.9" y="93.7">白 色線</text>
<text x="147.5" y="108.5">(GT45-600 スライダ)</text>
</g>
<text font-size="2.1" fill="#bbf7d0" x="25.3" y="106.4">(INPUT_PULLUP内蔵)</text>
<text font-size="2.1" fill="#1d4ed8" x="64.2" y="111.9">共通GND (0V基準)</text>
<text font-size="2.1" fill="#92400e" x="221.2" y="115.6">茶 (+24V)</text>
<g font-size="2.1" fill="#dc2626">
<text x="250.3" y="116.7">+3.3V</text>
<text x="103.7" y="132.3">太赤線 + 茶線 (+24V共締め)</text>
<text x="249.6" y="133.6">遮光時: LOW (0V)</text>
</g>
<text font-size="2.1" fill="#15803d" x="248.1" y="130.4">通常時: HIGH (3.3V)</text>
<text font-size="2.1" fill="#2563eb" x="217.9" y="140.8">青色線 / 共通GND (0V)</text>
<text font-size="2" fill="#dc2626" x="20.6" y="170.4">赤LED (NPN)</text>
<g font-size="2" fill="#64748b">
<text x="9.9" y="196.1">PROJECT / 対象システム</text>
<text x="97.6" y="196.1">CONTROLLER / MCU</text>
<text x="168.1" y="196.1">SENSOR MODEL</text>
<text x="233.5" y="196.1">DATE</text>
<text x="265.8" y="196.1">DESIGNED BY</text>
</g>
<g font-size="1.9" fill="#334155">
<text x="28.9" y="75.1">WROOM-1</text>
<text x="256.1" y="121.2">内部プルアップ</text>
</g>
<g font-size="1.9" fill="#0f172a">
<text x="211.4" y="119.3">NPN出力</text>
<text x="24.5" y="151.1">遮光板</text>
</g>
<text font-size="1.9" fill="#dc2626" x="189.2" y="127.5">(遮光検出)</text>
</svg>
